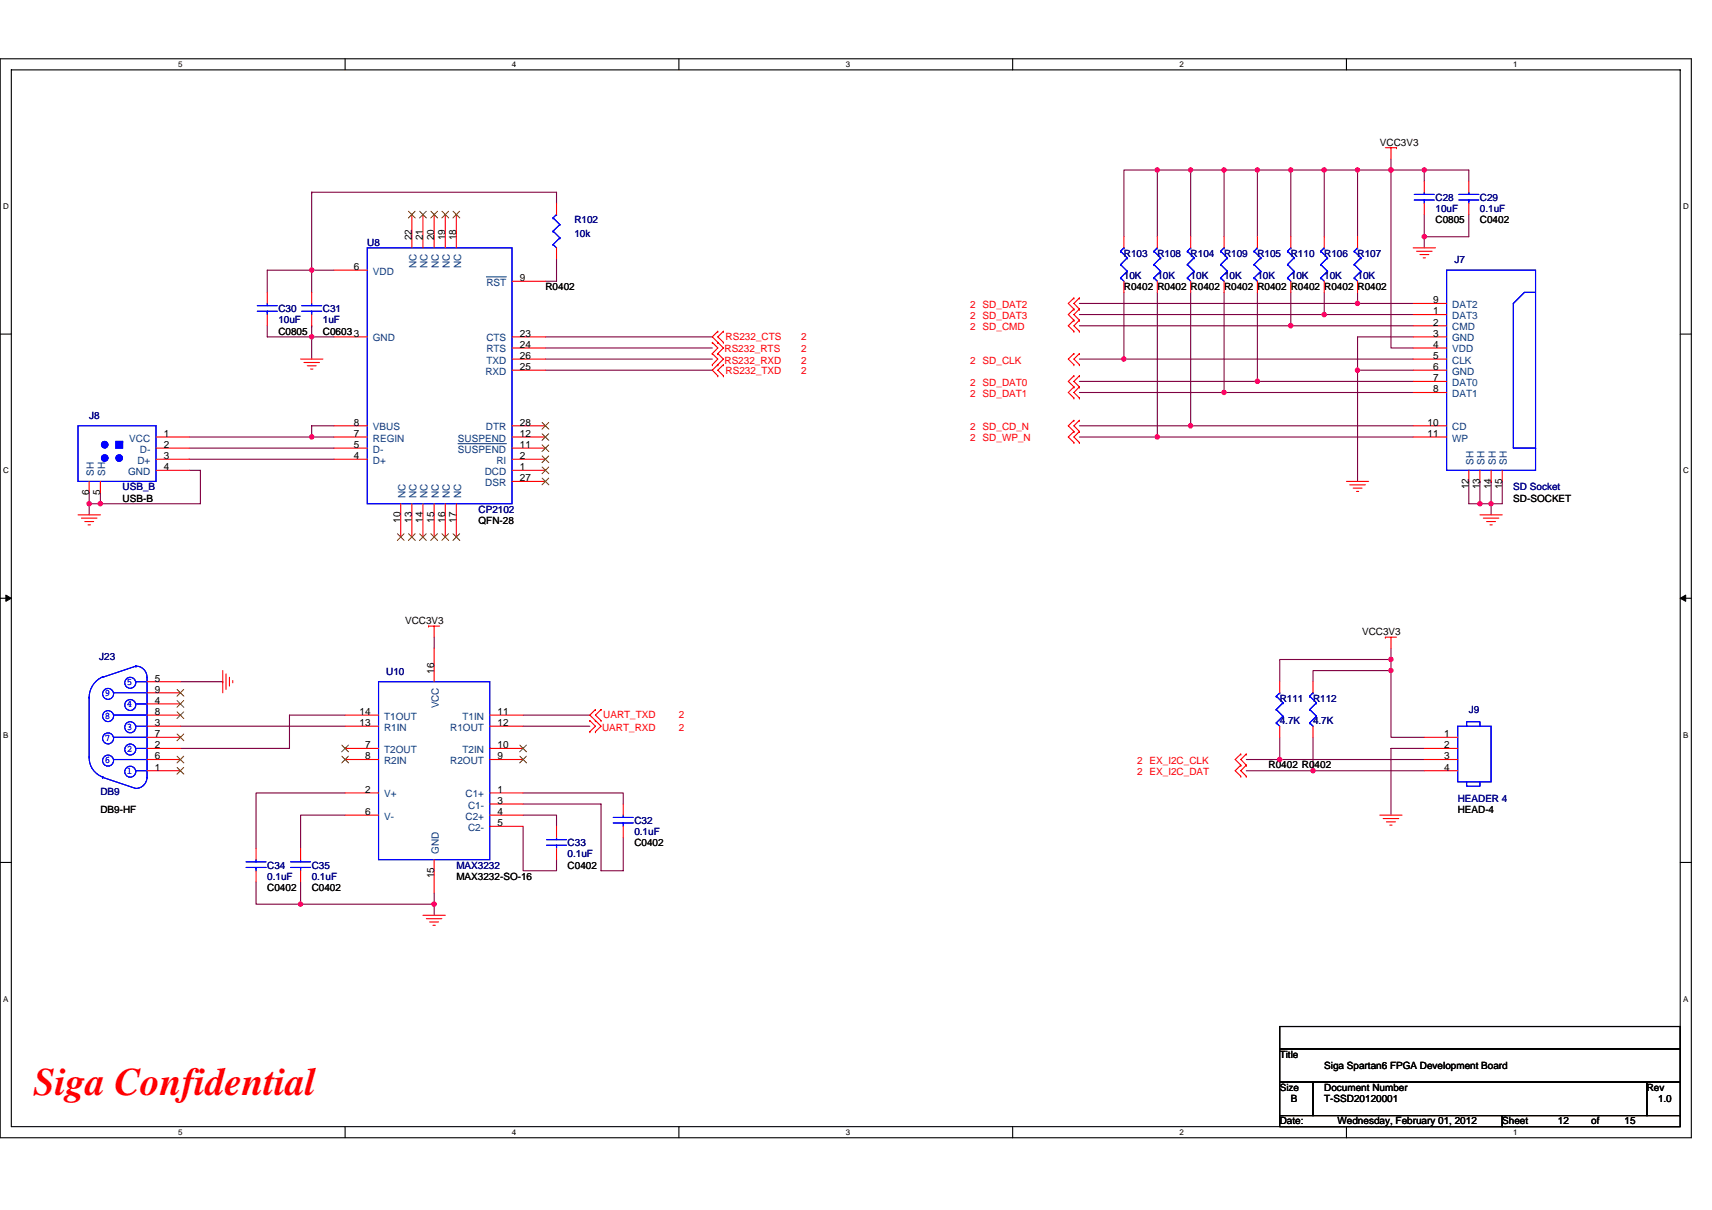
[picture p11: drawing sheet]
<svg xmlns="http://www.w3.org/2000/svg" width="297mm" height="210mm" viewBox="0 0 297 210" stroke-linecap="round" stroke-linejoin="round" font-family="sans-serif">
<path d="M0 10.2h293.5v187.2h-293.5zM2 12.1h289.5v183.4h-289.5z" fill="none" stroke="#000" stroke-width=".19"/>
<g fill="#fff">
<path d="M30.9 10.4h.8v1.6h-.8z"/>
<path d="M30.9 195.7h.8v1.6h-.8z"/>
</g>
<path d="M59.9 10.2v1.9M59.9 195.5v1.9" fill="none" stroke="#000" stroke-width=".19"/>
<g fill="#fff">
<path d="M88.8 10.4h.8v1.6h-.8z"/>
<path d="M88.8 195.7h.8v1.6h-.8z"/>
</g>
<path d="M117.8 10.2v1.9M117.8 195.5v1.9" fill="none" stroke="#000" stroke-width=".19"/>
<g fill="#fff">
<path d="M146.7 10.4h.8v1.6h-.8z"/>
<path d="M146.7 195.7h.8v1.6h-.8z"/>
</g>
<path d="M175.7 10.2v1.9M175.7 195.5v1.9" fill="none" stroke="#000" stroke-width=".19"/>
<g fill="#fff">
<path d="M204.7 10.4h.7v1.6h-.7z"/>
<path d="M204.7 195.7h.7v1.6h-.7z"/>
</g>
<path d="M233.6 10.2v1.9M233.6 195.5v1.9" fill="none" stroke="#000" stroke-width=".19"/>
<g fill="#fff">
<path d="M262.6 10.4h.7v1.6h-.7z"/>
<path d="M262.6 195.7h.7v1.6h-.7z"/>
<path d="M.5 35.1h1v1.5h-1z"/>
<path d="M292 35.1h1v1.5h-1z"/>
<path d="M.5 80.9h1v1.5h-1z"/>
<path d="M292 80.9h1v1.5h-1z"/>
</g>
<path d="M0 58h2M291.5 58h2" fill="none" stroke="#000" stroke-width=".19"/>
<g fill="#fff">
<path d="M.5 126.7h.9v1.6h-.9z"/>
<path d="M292 126.7h.9v1.6h-.9z"/>
</g>
<path d="M0 103.8h2M291.5 103.8h2" fill="none" stroke="#000" stroke-width=".19"/>
<path d="M1 103.3l1 .5-1 .6zM291.5 103.8l1-.5v1.1z" fill="#000" stroke="#000" stroke-width=".17"/>
<g fill="#fff">
<path d="M.5 172.6h.9v1.5h-.9z"/>
<path d="M292 172.6h.9v1.5h-.9z"/>
</g>
<path d="M0 149.7h2M291.5 149.7h2M222 178.1h69.5v3.9h-69.5zM222 182h69.5v5.8h-69.5zM222 187.8h5.8v5.8h-5.8zM222 193.6h38.6v1.9h-38.6zM227.8 187.8h57.9v5.8h-57.9zM260.6 193.6h30.9v1.9h-30.9zM285.7 187.8h5.8v5.8h-5.8z" fill="none" stroke="#000" stroke-width=".19"/>
<g fill="none" stroke="#800040" stroke-width=".19">
<path d="M54.1 33.4h.1M54.1 33.4h42.5v1.9M54.1 33.4v13.5M200.8 29.5h.1M200.8 29.5h-5.8v11.6M200.8 29.5h5.8M200.8 29.5v11.6M206.6 29.5v11.6M206.6 29.5h5.8v11.6M212.4 29.5h5.8v11.6M212.4 29.5h.1M218.2 29.5h5.8v11.6"/>
<path d="M218.2 29.5h.1M224 29.5h5.8v11.6M224 29.5h.1M229.8 29.5h5.7v11.6M229.8 29.5h.1M235.5 29.5h5.8v30.9h3.9M235.5 29.5h.1M241.3 29.5h13.5v1.9M241.3 27.6v1.9M241.3 29.5h.1M247.1 29.5h.1M247.1 29.5v1.9"/>
<path d="M247.1 37.2v3.9M254.8 37.2v3.9h-7.7M46.4 56.5v2h7.7v3.8M54.1 46.9h3.9M54.1 46.9v3.8M54.1 56.5v2h3.9M54.1 56.5h.1M54.1 46.9h-7.7v3.8M94.6 58.5h29M96.6 44.9v3.9h-2M187.3 52.7h48.2M187.3 54.6h42.5"/>
<path d="M187.3 56.5h36.7M195 50.7v11.6h-7.7M200.8 50.7v25.1M206.6 50.7v23.2M212.4 50.7v17.4M218.2 50.7v15.5M224 50.7v5.8M224 56.5h.1M224 56.5h21.2M229.8 50.7v3.9M229.8 54.6h.1M229.8 54.6h15.4"/>
<path d="M235.5 50.7v2M235.5 52.7h.1M235.5 52.7h9.7M245.2 58.5h-9.7v5.7M247.1 41.1h.1M247.1 41.1v1.9M32.8 77.8h25.2M32.8 79.7h25.2M32.8 75.8h21.3M54.1 75.8h.1M54.1 75.8h3.9M58 73.9h-3.9v1.9"/>
<path d="M94.6 62.3h29M94.6 64.2h29M94.6 60.4h29M187.3 66.2h30.9M187.3 68.1h25.1M187.3 73.9h19.3M187.3 75.8h13.5M195 62.3h.1M195 62.3h50.2M200.8 75.8h.1M200.8 75.8h44.4M206.6 73.9h.1"/>
<path d="M206.6 73.9h38.6M212.4 68.1h.1M212.4 68.1h32.8M218.2 66.2h.1M218.2 66.2h27M235.5 64.2h.1M235.5 64.2v19.3M235.5 64.2h9.7M15.5 85.5v1.9M15.5 87.4h.1M15.5 87.4v1.9M17.4 85.5v1.9"/>
<path d="M17.4 87.4h.1M32.8 81.6h2v5.8h-19.3M254.8 83.5v3.9h2M256.8 83.5h.1M256.8 87.4h1.9M256.8 83.5v3.9M258.7 83.5h.1M258.7 87.4v1.9M258.7 83.5v3.9M260.6 83.5v3.9h-1.9M31.3 118.3h7.3M38.6 118.3h.1"/>
<path d="M75.3 110.6v1.9M241.3 116.4v11.6h5.8M241.3 116.4h.1M241.3 114.4v2h-13.5v1.9M241.3 114.4h.1M241.3 112.5v1.9h-19.3v3.9M31.3 126h28.6M59.9 124.1h-9.7v5.8h-18.9M59.9 137.6h-15.5v9.7M90.8 124.1h11.5M90.8 126h11.5M90.8 139.5h13.5v11.6h3.8v-5.8"/>
<path d="M90.8 137.6h17.3v1.9M222 131.8h.1M222 128v3.8h-5.8M222 131.8h25.1M227.8 133.8h.1M227.8 128v5.8h-11.6M227.8 133.8h19.3M247.1 129.9h-5.8v11.6M44.4 153.1v3.8h7.8M52.2 156.9h.1M52.2 153.1v3.8h23.1M59.9 141.5h-7.7v5.8"/>
<path d="M75.3 155v1.9M75.3 156.9v1.9M75.3 156.9h.1M90.8 141.5h5.8v1.9M90.8 143.4v7.7h5.8v-1.9"/>
</g>
<g fill="#f0f" stroke="#f0f" stroke-width=".19">
<circle cx="15.5" cy="87.4" r=".38"/>
<circle cx="54.1" cy="75.8" r=".38"/>
<circle cx="17.4" cy="87.4" r=".38"/>
<circle cx="54.1" cy="58.4" r=".38"/>
<circle cx="54.1" cy="46.9" r=".38"/>
<circle cx="218.2" cy="66.2" r=".38"/>
<circle cx="206.6" cy="29.5" r=".38"/>
<circle cx="200.8" cy="29.5" r=".38"/>
<circle cx="212.4" cy="68.1" r=".38"/>
<circle cx="256.8" cy="87.4" r=".38"/>
<circle cx="206.6" cy="73.9" r=".38"/>
<circle cx="258.7" cy="87.4" r=".38"/>
<circle cx="200.8" cy="75.8" r=".38"/>
<circle cx="195" cy="62.3" r=".38"/>
<circle cx="247.1" cy="29.5" r=".38"/>
<circle cx="247.1" cy="41.1" r=".38"/>
<circle cx="235.5" cy="64.2" r=".38"/>
<circle cx="241.3" cy="29.5" r=".37"/>
<circle cx="235.5" cy="29.5" r=".38"/>
<circle cx="212.4" cy="29.5" r=".38"/>
<circle cx="218.2" cy="29.5" r=".38"/>
<circle cx="223.9" cy="29.5" r=".38"/>
<circle cx="229.7" cy="29.5" r=".38"/>
<circle cx="235.5" cy="52.6" r=".38"/>
<circle cx="229.7" cy="54.6" r=".38"/>
<circle cx="223.9" cy="56.5" r=".38"/>
<circle cx="241.3" cy="116.4" r=".37"/>
<circle cx="222" cy="131.8" r=".38"/>
<circle cx="227.8" cy="133.7" r=".38"/>
<circle cx="52.1" cy="156.9" r=".38"/>
<circle cx="75.3" cy="156.9" r=".38"/>
<circle cx="241.3" cy="114.4" r=".38"/>
</g>
<g fill="none" stroke="#f00" stroke-width=".19">
<path d="M71.5 37.2v5.8M73.4 37.2v5.8M75.3 37.2v5.8M77.3 37.2v5.8M79.2 37.2v5.8M96.6 35.3v1.9M240.4 25.6h1.9M241.3 25.6v2M242.3 25.6h.1M247.1 31.4v2M247.1 35.3v1.9M254.8 31.4v2"/>
<path d="M254.8 35.3v1.9M46.4 50.7v2M46.4 54.6v1.9M54.1 50.7v2M54.1 54.6v1.9M58 58.5h5.7M58 46.9h5.7M88.8 58.5h5.8M88.8 48.8h5.8M96.6 43v1.9M123.6 59.4h.1M123.6 59.4l.9 1-.9 1"/>
<path d="M124.5 57.5h.1M124.5 59.4h.1M124.5 57.5l-.9 1 .9 .9M124.5 59.4l1 1-1 1M125.5 59.4h.1M125.5 57.5h.1M125.5 57.5l-1 1 1 .9M186.3 51.7h.1M186.3 53.6h.1M186.3 55.6h.1M186.3 57.5h.1M186.3 51.7l-.9 1 .9 .9"/>
<path d="M186.3 53.6l-.9 1 .9 1M186.3 55.6l-.9 .9 .9 1M187.3 51.7h.1M187.3 53.6h.1M187.3 55.6h.1M187.3 57.5h.1M187.3 51.7l-1 1 1 .9M187.3 53.6l-1 1 1 1M187.3 55.6l-1 .9 1 1M195 41.1v1.9M195 48.8v1.9M200.8 41.1v1.9"/>
<path d="M200.8 48.8v1.9M206.6 41.1v1.9M206.6 48.8v1.9M212.4 41.1v1.9M212.4 48.8v1.9M218.2 41.1v1.9M218.2 48.8v1.9M224 41.1v1.9M224 48.8v1.9M229.8 41.1v1.9M229.8 48.8v1.9M235.5 41.1v1.9"/>
<path d="M235.5 48.8v1.9M245.2 43h3.9M245.2 54.6h5.8M245.2 56.5h5.8M245.2 58.5h5.8M245.2 52.7h5.8M245.8 43.6h2.7M246.4 44.2h1.5M246.9 44.7h.4M27.1 75.8h5.7M27.1 79.7h5.7M27.1 77.8h5.7"/>
<path d="M52.2 62.3h3.8M52.7 62.9h2.7M53.3 63.5h1.6M53.9 64.1h.4M58 73.9h5.7M58 75.8h5.7M58 79.7h5.7M58 77.8h5.7M88.8 60.4h5.8M88.8 62.3h5.8M88.8 64.2h5.8M88.8 73.9h5.8"/>
<path d="M88.8 75.8h5.8M88.8 79.7h5.8M88.8 77.8h5.8M123.6 61.4h.1M123.6 63.3h.1M123.6 61.4l.9 .9-.9 1M124.5 63.3h.1M124.5 65.2h.1M124.5 61.4h.1M124.5 61.4l1 .9-1.9 1.9 .9 1M125.5 65.2h.1M125.5 63.3h.1"/>
<path d="M125.5 63.3l-1 .9 1 1M186.3 74.9h.1M186.3 76.8h.1M186.3 72.9h.1M186.3 65.2h.1M186.3 67.1h.1M186.3 69.1h.1M186.3 61.4h.1M186.3 63.3h.1M186.3 74.9l-.9 .9 .9 1M186.3 72.9l-.9 1 .9 1M186.3 65.2l-.9 1 .9 .9"/>
<path d="M186.3 67.1l-.9 1 .9 1M186.3 61.4l-.9 .9 .9 1M187.3 74.9h.1M187.3 76.8h.1M187.3 72.9h.1M187.3 65.2h.1M187.3 67.1h.1M187.3 69.1h.1M187.3 61.4h.1M187.3 63.3h.1M187.3 74.9l-1 .9 1 1M187.3 72.9l-1 1 1 1"/>
<path d="M187.3 65.2l-1 1 1 .9M187.3 67.1l-1 1 1 1M187.3 61.4l-1 .9 1 1M245.2 60.4h5.8M245.2 62.3h5.8M245.2 64.2h5.8M245.2 66.2h5.8M245.2 68.1h5.8M245.2 73.9h5.8M245.2 75.8h5.8M13.5 89.3h3.9M14.1 89.9h2.7"/>
<path d="M14.7 90.5h1.6M15.3 91.1h.4M15.5 83.5v2M17.4 83.5v2M27.1 81.6h5.7M69.5 87.4v5.8M71.5 87.4v5.8M73.4 87.4v5.8M75.3 87.4v5.8M77.3 87.4v5.8M79.2 87.4v5.8M88.8 81.6h5.8"/>
<path d="M88.8 83.5h5.8M233.6 83.5h3.9M234.2 84.1h2.7M234.8 84.7h1.5M235.3 85.3h.4M254.8 81.6v1.9M256.8 89.3h3.8M256.8 81.6v1.9M257.4 89.9h2.7M257.9 90.5h1.6M258.5 91.1h.4M258.7 81.6v1.9"/>
<path d="M260.6 81.6v1.9M25.5 118.3h5.8M38.6 116.4v3.8M39.2 116.9v2.8M39.8 117.5v1.6M40.4 118.1v.4M74.4 108.6h.1M74.4 108.6h1.9M75.3 108.6v2M75.3 112.5v5.8M222 118.3v1.9M227.8 118.3v1.9"/>
<path d="M240.4 110.6h.1M240.4 110.6h1.9M241.3 110.6v1.9M25.5 128h5.8M25.5 129.9h5.8M25.5 131.8h5.8M25.5 133.8h5.8M25.5 126h5.8M25.5 122.2h5.8M25.5 124.1h5.8M25.5 120.2h5.8M59.9 129.9h5.8"/>
<path d="M59.9 131.8h5.8M59.9 126h5.8M59.9 124.1h5.8M59.9 137.6h5.8M85 129.9h5.8M85 131.8h5.8M85 126h5.8M85 124.1h5.8M85 137.6h5.8M85 139.5h5.8M102.3 125.1h.1M102.3 127h.1"/>
<path d="M102.3 125.1l1 .9-1 1M103.3 123.1h.1M103.3 125.1h.1M103.3 127h.1M103.3 123.1l-1 1 1 1M103.3 125.1l1 .9-1 1M104.3 125.1h.1M104.3 123.1h.1M104.3 123.1l-1 1 1 1M108.1 139.5v2M215.3 132.8h.1M215.3 134.7h.1"/>
<path d="M215.3 130.9h.1M215.3 132.8l-1 1 1 .9M215.3 130.9l-1 .9 1 1M216.2 132.8h.1M216.2 134.7h.1M216.2 130.9h.1M216.2 132.8l-.9 1 .9 .9M216.2 130.9l-.9 .9 .9 1M222 126v2M227.8 126v2M247.1 128h5.8M247.1 129.9h5.8"/>
<path d="M247.1 131.8h5.8M247.1 133.8h5.8M44.4 147.3v1.9M44.4 151.1v2M52.2 147.3v1.9M52.2 151.1v2M59.9 141.5h5.8M73.4 158.8h3.9M74 159.4h2.7M74.5 160h1.6M75.3 149.2v5.8M85 141.5h5.8"/>
<path d="M85 143.4h5.8M96.6 143.4v1.9M96.6 147.3v1.9M108.1 143.4v1.9M239.4 141.5h3.9M240 142h2.7M240.6 142.6h1.5M241.1 143.2h.4M75.1 160.6h.4"/>
</g>
<g fill="none" stroke="#00f" stroke-width=".19">
<path d="M96 37.8h.1M96 37.8l1.1 1.2M96.6 37.2h.1M96.6 37.2l-.6 .6M97.1 39h.1M97.1 39l-1.1 1.1M245.4 34.7h3.5M245.4 33.7h3.5M247.1 33.4v.3M247.1 34.7h.1M247.1 34.7v.6M253.1 34.7h3.5"/>
<path d="M253.1 33.7h3.5M254.8 33.4v.3M254.8 34.7h.1M254.8 34.7v.6M44.6 54h3.5M44.6 53h3.5M46.4 52.7v.3M46.4 54h.1M46.4 54v.6M52.3 54h3.5M52.3 53h3.5M54.1 52.7v.3"/>
<path d="M54.1 54h.1M54.1 54v.6M63.7 43h25.1v44.4h-25.1zM96 42.4h.1M96 40.1h.1M96 42.4l.6 .6M96 40.1l1.1 1.2M97.1 41.3h.1M97.1 41.3l-1.1 1.1M194.4 48.2h.1M194.4 45.9h.1M194.4 43.6h.1"/>
<path d="M194.4 48.2l.6 .6M194.4 45.9l1.2 1.2M194.4 43.6l1.2 1.1M195 43h.1M195 43l-.6 .6M195.6 47.1h.1M195.6 44.7h.1M195.6 47.1l-1.2 1.1M195.6 44.7l-1.2 1.2M200.2 48.2h.1M200.2 45.9h.1M200.2 43.6h.1"/>
<path d="M200.2 48.2l.6 .6M200.2 45.9l1.2 1.2M200.2 43.6l1.2 1.1M200.8 43h.1M200.8 43l-.6 .6M201.4 47.1h.1M201.4 44.7h.1M201.4 47.1l-1.2 1.1M201.4 44.7l-1.2 1.2M206 48.2h.1M206 45.9h.1M206 43.6h.1"/>
<path d="M206 48.2l.6 .6M206 45.9l1.2 1.2M206 43.6l1.2 1.1M206.6 43h.1M206.6 43l-.6 .6M207.2 47.1h.1M207.2 44.7h.1M207.2 47.1l-1.2 1.1M207.2 44.7l-1.2 1.2M211.8 48.2h.1M211.8 45.9h.1M211.8 43.6h.1"/>
<path d="M211.8 48.2l.6 .6M211.8 45.9l1.2 1.2M211.8 43.6l1.2 1.1M212.4 43h.1M212.4 43l-.6 .6M213 47.1h.1M213 44.7h.1M213 47.1l-1.2 1.1M213 44.7l-1.2 1.2M217.6 48.2h.1M217.6 45.9h.1M217.6 43.6h.1"/>
<path d="M217.6 48.2l.6 .6M217.6 45.9l1.2 1.2M217.6 43.6l1.2 1.1M218.2 43h.1M218.2 43l-.6 .6M218.8 47.1h.1M218.8 44.7h.1M218.8 47.1l-1.2 1.1M218.8 44.7l-1.2 1.2M223.4 48.2h.1M223.4 45.9h.1M223.4 43.6h.1"/>
<path d="M223.4 48.2l.6 .6M223.4 45.9l1.1 1.2M223.4 43.6l1.1 1.1M224 43h.1M224 43l-.6 .6M224.5 47.1h.1M224.5 44.7h.1M224.5 47.1l-1.1 1.1M224.5 44.7l-1.1 1.2M229.2 48.2h.1M229.2 45.9h.1M229.2 43.6h.1"/>
<path d="M229.2 48.2l.6 .6M229.2 45.9l1.1 1.2M229.2 43.6l1.1 1.1M229.8 43h.1M229.8 43l-.6 .6M230.3 47.1h.1M230.3 44.7h.1M230.3 47.1l-1.1 1.1M230.3 44.7l-1.1 1.2M235 48.2h.1M235 45.9h.1M235 43.6h.1"/>
<path d="M235 48.2l.5 .6M235 45.9l1.1 1.2M235 43.6l1.1 1.1M235.5 43h.1M235.5 43l-.5 .6M236.1 47.1h.1M236.1 44.7h.1M236.1 47.1l-1.1 1.1M236.1 44.7l-1.1 1.2M251 46.9h15.4v34.7h-15.4zM266.4 50.7h-1.9l-1.9 2v25.1h3.8M13.5 73.9h13.6v9.6h-13.6z"/>
<path d="M266.4 77.8h.1M17.9 117.4a3.9 3.9 0 0 0-2.4 3.6M23.6 115.6h-.1a1.92 1.92 0 0 1 2 1.9M23.6 115.6h.1M23.6 118.3h1.9M23.6 115.6l-5.8 1.9M25.5 117.5v17.4M65.7 118.3h19.3v30.9h-19.3zM15.5 131.4a3.5 3.5 0 0 0 2.4 3.5l-.1-.1M15.5 121h.1M15.5 121v10.4M17.8 134.9h.1"/>
<path d="M17.8 134.9l5.8 1.9M19.7 120.2h5.8M19.7 124.1h5.8M19.7 128h5.8M19.7 131.8h5.8M23.6 122.2h1.9M23.6 126h1.9M23.6 129.9h1.9M23.6 133.8h1.9M25.5 134.9a1.93 1.93 0 0 1-2 1.9h.1M25.5 134.9h.1M221.4 125.4h.1"/>
<path d="M221.4 123.1h.1M221.4 120.8h.1M221.4 125.4l.6 .6M221.4 123.1l1.2 1.2M221.4 120.8l1.2 1.2M222 120.2h.1M222 120.2l-.6 .6M222.6 124.3h.1M222.6 122h.1M222.6 124.3l-1.2 1.1M222.6 122l-1.2 1.1M227.2 125.4h.1"/>
<path d="M227.2 123.1h.1M227.2 120.8h.1M227.2 125.4l.6 .6M227.2 123.1l1.2 1.2M227.2 120.8l1.2 1.2M227.8 120.2h.1M227.8 120.2l-.6 .6M228.4 124.3h.1M228.4 122h.1M228.4 124.3l-1.2 1.1M228.4 122l-1.2 1.1M252.9 126h5.8v9.7h-5.8z"/>
<path d="M254.5 135.7v.7h2.3v-.7M254.5 126v-.8h2.3v.8M42.7 150.5h3.5M42.7 149.6h3.5M44.4 149.2v.4M44.4 150.5h.1M44.4 150.5v.6M50.4 150.5h3.5M50.4 149.6h3.5M52.2 149.2v.4M52.2 150.5h.1M52.2 150.5v.6"/>
<path d="M94.8 146.7h3.5M94.8 145.7h3.5M96.6 145.3v.4M96.6 146.7h.1M96.6 146.7v.6M106.4 142.8h3.5M106.4 141.9h3.5M108.1 141.5v.4M108.1 142.8h.1M108.1 142.8v.6"/>
<circle cx="22.6" cy="118.5" r=".95"/>
<circle cx="18.8" cy="132" r=".95"/>
<circle cx="18.8" cy="124.3" r=".95"/>
<circle cx="18.8" cy="128.1" r=".95"/>
<circle cx="18.8" cy="120.4" r=".95"/>
<circle cx="22.6" cy="126.2" r=".96"/>
<circle cx="22.6" cy="130.1" r=".95"/>
<circle cx="22.6" cy="122.3" r=".95"/>
<circle cx="22.6" cy="133.9" r=".95"/>
</g>
<g fill="none" stroke="#804000" stroke-width=".17">
<path d="M70.9 36.7l1.1 1.1M72 36.7l-1.1 1.1M72.8 36.7l1.2 1.1M74 36.7l-1.2 1.1M74.8 36.7l1.1 1.1M75.9 36.7l-1.2 1.1M76.7 36.7l1.1 1.1M77.8 36.7l-1.1 1.1M78.6 36.7l1.2 1.1M79.8 36.7l-1.2 1.1M94.1 79.1l1.1 1.2M94.1 77.2l1.1 1.2"/>
<path d="M94.1 75.3l1.1 1.1M94.1 73.3l1.1 1.2M95.2 79.1l-1.2 1.2M95.2 77.2l-1.2 1.2M95.2 75.3l-1.2 1.1M95.2 73.3l-1.2 1.2M69 92.6l1.1 1.2M70.1 92.6l-1.2 1.2M70.9 92.6l1.1 1.2M72 92.6l-1.1 1.2M72.8 92.6l1.2 1.2M74 92.6l-1.2 1.2"/>
<path d="M74.8 92.6l1.1 1.2M75.9 92.6l-1.2 1.2M76.7 92.6l1.1 1.2M77.8 92.6l-1.1 1.2M78.6 92.6l1.2 1.2M79.8 92.6l-1.2 1.2M94.1 81l1.1 1.2M94.1 83l1.1 1.1M95.2 81l-1.2 1.2M95.2 83l-1.2 1.1M30.7 119.7l1.2 1.1M31.9 119.7l-1.2 1.1"/>
<path d="M30.7 133.2l1.2 1.1M30.7 121.6l1.2 1.1M30.7 131.2l1.2 1.2M30.7 127.4l1.2 1.1M30.7 123.5l1.2 1.2M31.9 133.2l-1.2 1.1M31.9 121.6l-1.2 1.1M31.9 131.2l-1.2 1.2M31.9 127.4l-1.2 1.1M31.9 123.5l-1.2 1.2M59.3 129.3l1.2 1.2M59.3 131.2l1.2 1.2"/>
<path d="M60.4 129.3l-1.1 1.2M60.4 131.2l-1.1 1.2M90.2 131.2l1.2 1.2M90.2 129.3l1.2 1.2M91.3 131.2l-1.1 1.2M91.3 129.3l-1.1 1.2"/>
</g>
<path d="M84.4 48h3.5M79.5 77h8.4" fill="none" stroke="#004080" stroke-width=".17"/>
<g fill="#00f" stroke="#00f" stroke-width=".19">
<path d="M20.1 76.6v1.2h1.2v-1.2z" fill-rule="evenodd"/>
<path d="M20.1 76.6v1.2h1.2v-1.2z" fill-rule="evenodd"/>
<circle cx="18.2" cy="77.2" r=".57"/>
<circle cx="18.2" cy="79.5" r=".57"/>
<circle cx="20.7" cy="79.5" r=".57"/>
</g>
<text font-size="6.8" fill="#f00" x="5.8" y="189.9">Siga Confidential</text>
<g font-size="1.7">
<text x="239.4" y="25.3">VCC3V3</text>
<text x="71.4" y="41.7" transform="rotate(-90 71.4 41.7)">22</text>
<text x="73.4" y="41.7" transform="rotate(-90 73.4 41.7)">21</text>
<text x="75.3" y="41.7" transform="rotate(-90 75.3 41.7)">20</text>
<text x="77.2" y="41.7" transform="rotate(-90 77.2 41.7)">19</text>
<text x="79.2" y="41.7" transform="rotate(-90 79.2 41.7)">18</text>
<text x="249.1" y="38.8">C0805</text>
<text x="256.8" y="38.8">C0402</text>
<text x="61.4" y="46.9">6</text>
<text x="90.2" y="48.8">9</text>
<text x="94.6" y="50.4">R0402</text>
<text x="195" y="50.4">R0402 R0402 R0402 R0402 R0402 R0402 R0402 R0402</text>
<text x="248.7" y="52.6">9</text>
<text x="48.3" y="58.1">C0805</text>
<text x="56" y="58.1">C06033</text>
<text x="90.2" y="58.4">23</text>
<text x="248.7" y="54.6">1</text>
<text x="248.7" y="56.5">2</text>
<text x="248.7" y="58.4">3</text>
<text x="90.2" y="62.3">26</text>
<text x="90.2" y="60.4">24</text>
<text x="90.2" y="64.2">25</text>
<text x="248.7" y="60.4">4</text>
<text x="248.7" y="62.3">5</text>
<text x="248.7" y="64.2">6</text>
<text x="248.7" y="66.2">7</text>
<text x="248.7" y="68.1">8</text>
<text x="28.4" y="77.7">2</text>
<text x="28.4" y="75.8">1</text>
<text x="61.4" y="77.7">5</text>
<text x="61.4" y="75.8">7</text>
<text x="61.4" y="73.9">8</text>
<text x="90.2" y="73.9">28</text>
<text x="90.2" y="77.7">11</text>
<text x="90.2" y="75.8">12</text>
<text x="247.7" y="73.9">10</text>
<text x="247.7" y="75.8">11</text>
<text x="28.4" y="81.6">4</text>
<text x="28.4" y="79.7">3</text>
<text x="61.4" y="79.7">4</text>
<text x="90.2" y="79.7">2</text>
<text x="90.2" y="81.6">1</text>
<text x="90.2" y="83.5">27</text>
<text x="15.4" y="85.9" transform="rotate(-90 15.4 85.9)">6</text>
<text x="17.4" y="85.9" transform="rotate(-90 17.4 85.9)">5</text>
<text x="21.3" y="87">USB-B</text>
<text x="254.8" y="84.9" transform="rotate(-90 254.8 84.9)">12</text>
<text x="256.7" y="84.9" transform="rotate(-90 256.7 84.9)">13</text>
<text x="258.7" y="84.9" transform="rotate(-90 258.7 84.9)">14</text>
<text x="260.6" y="84.9" transform="rotate(-90 260.6 84.9)">15</text>
<text x="262.6" y="87">SD-SOCKET</text>
<text x="69.5" y="90.7" transform="rotate(-90 69.5 90.7)">10</text>
<text x="71.4" y="90.7" transform="rotate(-90 71.4 90.7)">13</text>
<text x="73.4" y="90.7" transform="rotate(-90 73.4 90.7)">14</text>
<text x="75.3" y="90.7" transform="rotate(-90 75.3 90.7)">15</text>
<text x="77.2" y="90.7" transform="rotate(-90 77.2 90.7)">16</text>
<text x="79.2" y="90.7" transform="rotate(-90 79.2 90.7)">17</text>
<text x="83" y="90.9">QFN-28</text>
<text x="70.3" y="108.3">VCC3V3</text>
<text x="236.3" y="110.2">VCC3V3</text>
<text x="26.9" y="118.3">5</text>
<text x="75.3" y="116.9" transform="rotate(-90 75.3 116.9)">16</text>
<text x="26.9" y="122.1">4</text>
<text x="26.9" y="124.1">8</text>
<text x="26.9" y="120.2">9</text>
<text x="62.4" y="124.1">14</text>
<text x="86.3" y="124.1">11</text>
<text x="26.9" y="129.9">2</text>
<text x="26.9" y="126">3</text>
<text x="26.9" y="131.8">6</text>
<text x="26.9" y="127.9">7</text>
<text x="62.4" y="126">13</text>
<text x="63.3" y="129.9">7</text>
<text x="63.3" y="131.8">8</text>
<text x="86.3" y="131.8">9</text>
<text x="86.3" y="126">12</text>
<text x="86.3" y="129.9">10</text>
<text x="250.6" y="127.9">1</text>
<text x="250.6" y="129.9">2</text>
<text x="250.6" y="131.8">3</text>
<text x="26.9" y="133.7">1</text>
<text x="63.3" y="137.6">2</text>
<text x="86.3" y="137.6">1</text>
<text x="220.1" y="133.3">R0402 R0402</text>
<text x="250.6" y="133.7">4</text>
<text x="17.4" y="141.1">DB9-HF</text>
<text x="63.3" y="141.4">6</text>
<text x="86.3" y="139.5">3</text>
<text x="86.3" y="143.4">5</text>
<text x="86.3" y="141.4">4</text>
<text x="252.9" y="141.1">HEAD-4</text>
<text x="110.1" y="146.9">C0402</text>
<text x="46.4" y="154.6">C0402</text>
<text x="54.1" y="154.6">C0402</text>
<text x="75.3" y="152.4" transform="rotate(-90 75.3 152.4)">15</text>
<text x="79.2" y="152.7">MAX3232-SO-16</text>
<text x="98.5" y="150.7">C0402</text>
<text x="222" y="183.6">Title</text>
<text x="229.8" y="185.5">Siga Spartan6 FPGA Development Board</text>
<text x="222" y="189.3">Size</text>
<text x="224" y="191.3">B</text>
<text x="229.8" y="189.3">Document Number</text>
<text x="229.8" y="191.3">T-SSD20120001</text>
<text x="285.7" y="189.3">Rev</text>
<text x="287.7" y="191.3">1.0</text>
<text x="222" y="195.1">Date:</text>
<text x="232.1" y="195.1">Wednesday, February 01, 2012</text>
<text x="260.6" y="195.1">Sheet</text>
<text x="270.3" y="195.1">12</text>
<text x="276.1" y="195.1">of</text>
<text x="281.9" y="195.1">15</text>
</g>
<g font-size="1.7" fill="#000080">
<text x="249.1" y="34.9">C28</text>
<text x="256.8" y="34.9">C29</text>
<text x="99.6" y="38.8">R102</text>
<text x="99.6" y="41.1">10k</text>
<text x="249.1" y="36.8">10uF</text>
<text x="256.8" y="36.8">0.1uF</text>
<text x="63.7" y="42.6">U8</text>
<text x="195" y="44.6">R103</text>
<text x="200.8" y="44.6">R108</text>
<text x="206.6" y="44.6">R104</text>
<text x="212.4" y="44.6">R109</text>
<text x="218.2" y="44.6">R105</text>
<text x="224" y="44.6">R110</text>
<text x="229.8" y="44.6">R106</text>
<text x="235.5" y="44.6">R107</text>
<text x="252.3" y="45.7">J7</text>
<text x="195" y="48.4">10K</text>
<text x="200.8" y="48.4">10K</text>
<text x="206.6" y="48.4">10K</text>
<text x="212.4" y="48.4">10K</text>
<text x="218.2" y="48.4">10K</text>
<text x="224" y="48.4">10K</text>
<text x="229.8" y="48.4">10K</text>
<text x="235.5" y="48.4">10K</text>
<text x="48.3" y="54.2">C30</text>
<text x="48.3" y="56.1">10uF</text>
<text x="56" y="54.2">C31</text>
<text x="56" y="56.1">1uF</text>
<text x="15.5" y="72.7">J8</text>
<text x="21.3" y="85.1">USB_B</text>
<text x="83" y="89">CP2102</text>
<text x="262.6" y="85.1">SD Socket</text>
<text x="17.2" y="114.4">J23</text>
<text x="67" y="117.1">U10</text>
<text x="222" y="121.8">R111</text>
<text x="222" y="125.6">4.7K</text>
<text x="227.8" y="121.8">R112</text>
<text x="227.8" y="125.6">4.7K</text>
<text x="254.8" y="123.7">J9</text>
<text x="17.4" y="138">DB9</text>
<text x="110.1" y="143">C32</text>
<text x="252.9" y="139.1">HEADER 4</text>
<text x="98.5" y="146.9">C33</text>
<text x="98.5" y="148.8">0.1uF</text>
<text x="110.1" y="144.9">0.1uF</text>
<text x="46.4" y="150.7">C34</text>
<text x="46.4" y="152.7">0.1uF</text>
<text x="54.1" y="150.7">C35</text>
<text x="54.1" y="152.7">0.1uF</text>
<text x="79.2" y="150.7">MAX3232</text>
</g>
<g font-size="1.7" fill="#004080">
<text x="64.7" y="47.7">VDD</text>
<text x="72.3" y="46.5" transform="rotate(-90 72.3 46.5)">NC</text>
<text x="74.2" y="46.5" transform="rotate(-90 74.2 46.5)">NC</text>
<text x="76.1" y="46.5" transform="rotate(-90 76.1 46.5)">NC</text>
<text x="78.1" y="46.5" transform="rotate(-90 78.1 46.5)">NC</text>
<text x="80" y="46.5" transform="rotate(-90 80 46.5)">NC</text>
<text x="84.4" y="49.6">RST</text>
<text x="252" y="53.4">DAT2</text>
<text x="64.7" y="59.2">GND</text>
<text x="84.4" y="59.2">CTS</text>
<text x="252" y="55.4">DAT3</text>
<text x="252" y="57.3">CMD</text>
<text x="252" y="59.2">GND</text>
<text x="84.2" y="65">RXD</text>
<text x="84.4" y="61.2">RTS</text>
<text x="84.4" y="63.1">TXD</text>
<text x="252" y="61.2">VDD</text>
<text x="252" y="63.1">CLK</text>
<text x="252" y="65">GND</text>
<text x="252" y="67">DAT0</text>
<text x="252" y="68.9">DAT1</text>
<text x="22.4" y="76.6">VCC</text>
<text x="64.7" y="76.6">REGIN</text>
<text x="64.7" y="74.7">VBUS</text>
<text x="79.5" y="76.6">SUSPEND</text>
<text x="84.3" y="74.7">DTR</text>
<text x="252" y="74.7">CD</text>
<text x="252" y="76.6">WP</text>
<text x="16.3" y="82.6" transform="rotate(-90 16.3 82.6)">SH</text>
<text x="18.2" y="82.6" transform="rotate(-90 18.2 82.6)">SH</text>
<text x="22.2" y="82.4">GND</text>
<text x="23.8" y="80.5">D+</text>
<text x="24.3" y="78.5">D-</text>
<text x="64.7" y="80.5">D+</text>
<text x="64.7" y="78.5">D-</text>
<text x="79.5" y="78.5">SUSPEND</text>
<text x="84.1" y="82.4">DCD</text>
<text x="86.1" y="80.5">RI</text>
<text x="255.6" y="80.6" transform="rotate(-90 255.6 80.6)">SH</text>
<text x="257.6" y="80.6" transform="rotate(-90 257.6 80.6)">SH</text>
<text x="259.5" y="80.6" transform="rotate(-90 259.5 80.6)">SH</text>
<text x="261.4" y="80.6" transform="rotate(-90 261.4 80.6)">SH</text>
<text x="70.3" y="86.4" transform="rotate(-90 70.3 86.4)">NC</text>
<text x="72.3" y="86.4" transform="rotate(-90 72.3 86.4)">NC</text>
<text x="74.2" y="86.4" transform="rotate(-90 74.2 86.4)">NC</text>
<text x="76.1" y="86.4" transform="rotate(-90 76.1 86.4)">NC</text>
<text x="78.1" y="86.4" transform="rotate(-90 78.1 86.4)">NC</text>
<text x="80" y="86.4" transform="rotate(-90 80 86.4)">NC</text>
<text x="84.2" y="84.3">DSR</text>
<text x="66.7" y="124.9">T1OUT</text>
<text x="76.1" y="122.9" transform="rotate(-90 76.1 122.9)">VCC</text>
<text x="80.2" y="124.9">T1IN</text>
<text x="66.7" y="130.7">T2OUT</text>
<text x="66.7" y="126.8">R1IN</text>
<text x="78.1" y="126.8">R1OUT</text>
<text x="80.2" y="130.7">T2IN</text>
<text x="66.7" y="132.6">R2IN</text>
<text x="78.1" y="132.6">R2OUT</text>
<text x="66.7" y="138.4">V+</text>
<text x="66.7" y="142.2">V-</text>
<text x="80.8" y="138.4">C1+</text>
<text x="80.8" y="142.2">C2+</text>
<text x="81.2" y="140.3">C1-</text>
<text x="76.1" y="148.2" transform="rotate(-90 76.1 148.2)">GND</text>
<text x="81.2" y="144.2">C2-</text>
</g>
<g font-size="1.7" fill="#f00">
<text x="168.4" y="53.4">2 SD_DAT2</text>
<text x="125.9" y="59">RS232_CTS</text>
<text x="139" y="59">2</text>
<text x="168.4" y="55.4">2 SD_DAT3</text>
<text x="168.4" y="57.3">2 SD_CMD</text>
<text x="125.7" y="61.2">RS232_RTS</text>
<text x="125.7" y="63.1">RS232_RXD</text>
<text x="125.9" y="64.8">RS232_TXD</text>
<text x="139" y="63.1">2</text>
<text x="139" y="61.2">2</text>
<text x="139" y="64.8">2</text>
<text x="168.4" y="63.1">2 SD_CLK</text>
<text x="168.4" y="67">2 SD_DAT0</text>
<text x="168.4" y="68.9">2 SD_DAT1</text>
<text x="168.4" y="76.6">2 SD_WP_N</text>
<text x="168.4" y="74.7">2 SD_CD_N</text>
<text x="104.7" y="124.7">UART_TXD</text>
<text x="117.8" y="124.7">2</text>
<text x="104.5" y="126.8">UART_RXD</text>
<text x="117.8" y="126.8">2</text>
<text x="197.3" y="134.5">2 EX_I2C_DAT</text>
<text x="197.3" y="132.6">2 EX_I2C_CLK</text>
</g>
<g font-size="1.7" fill="#00f">
<text x="22" y="118.9">5</text>
<text x="18.2" y="124.7">8</text>
<text x="18.2" y="120.8">9</text>
<text x="22" y="122.8">4</text>
<text x="18.2" y="128.6">7</text>
<text x="22" y="126.6">3</text>
<text x="22" y="130.5">2</text>
<text x="18.2" y="132.4">6</text>
<text x="22" y="134.3">1</text>
</g>
<g font-size="1.4">
<text x="30.9" y="11.7">5</text>
<text x="88.8" y="11.7">4</text>
<text x="146.7" y="11.7">3</text>
<text x="204.7" y="11.7">2</text>
<text x="262.6" y="11.7">1</text>
<text x=".5" y="36.3">D</text>
<text x="292" y="36.3">D</text>
<text x=".5" y="82.1">C</text>
<text x="292" y="82.1">C</text>
<text x=".5" y="128">B</text>
<text x="292" y="128">B</text>
<text x=".5" y="173.8">A</text>
<text x="292" y="173.8">A</text>
<text x="30.9" y="197">5</text>
<text x="88.8" y="197">4</text>
<text x="146.7" y="197">3</text>
<text x="204.7" y="197">2</text>
<text x="262.6" y="197">1</text>
</g>
</svg>
